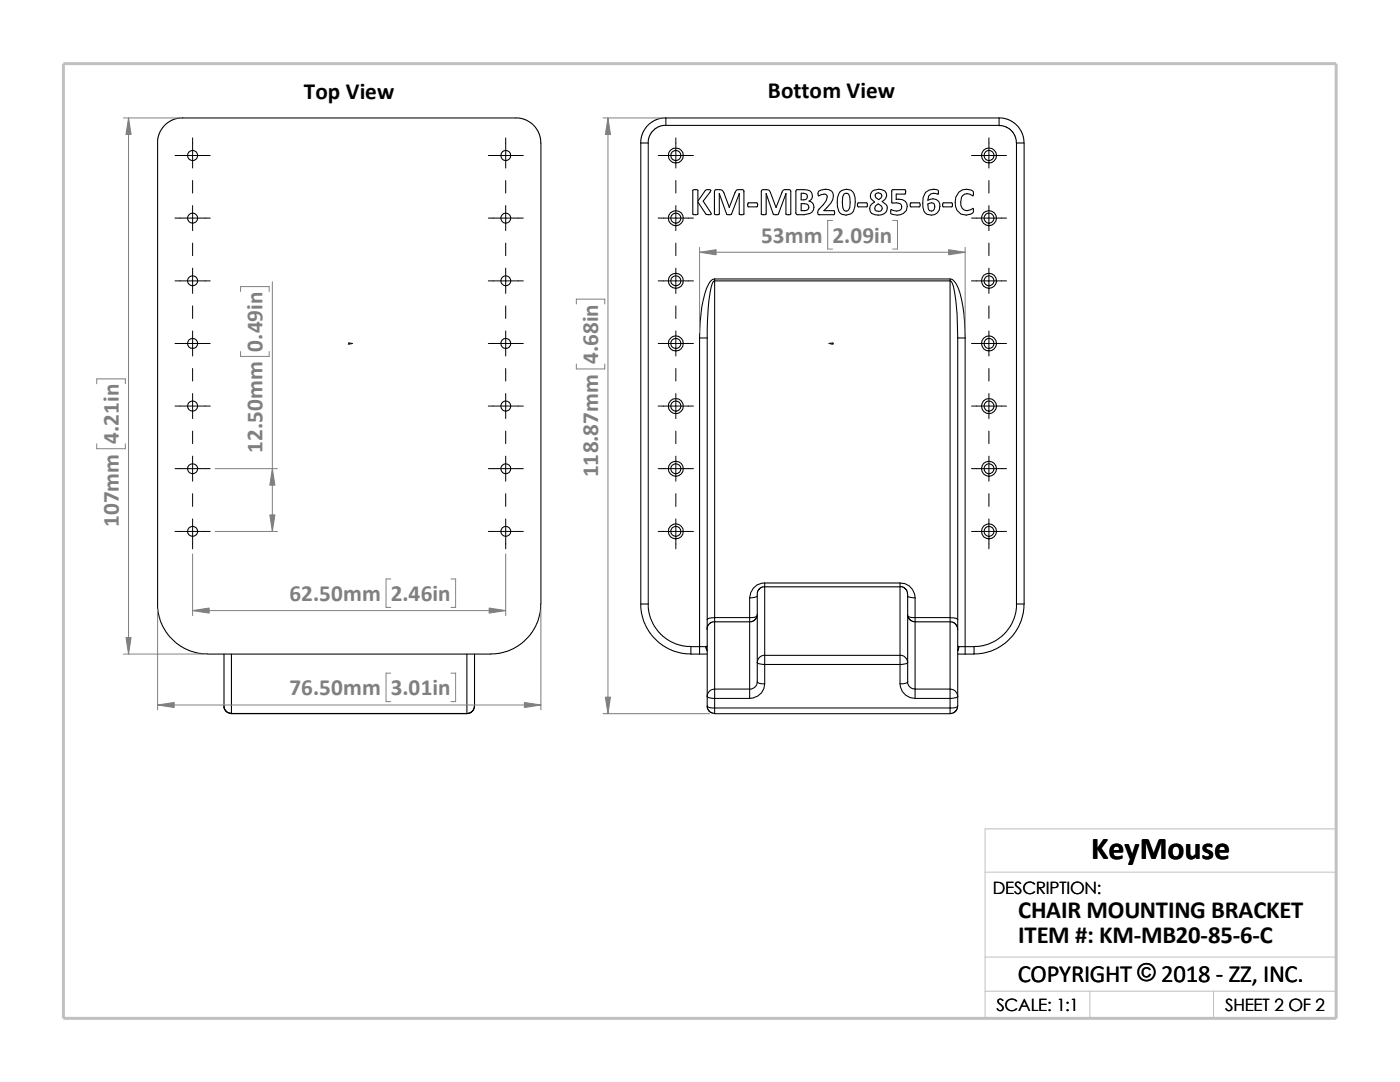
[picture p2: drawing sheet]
<svg xmlns="http://www.w3.org/2000/svg" width="279mm" height="216mm" viewBox="0 0 279 216" stroke-linecap="round" stroke-linejoin="round" font-family="sans-serif">
<path d="M196.6 174h70.1M196.6 191h70.1M196.6 197.8h70.1M217.5 197.8v5.4M242.2 197.8v5.4M26.8 203.2h239.9v-37.8h-70.1v37.8" fill="none" stroke="#c0c0c0" stroke-width=".2"/>
<path d="M12.7 12.7h254v190.5h-254z" fill="none" stroke="#c0c0c0" stroke-width=".59"/>
<g fill="none" stroke="#000" stroke-width=".21">
<path d="M31.5 28.5l.2-1.6 .9-1.7 1.5-1.1 1.7-.6h67.7l1.8 .6 1.4 1.1 1 1.7 .2 1.6v92M31.5 28.5v92.9l.4 2.3 .7 1.5 .9 1.5 1.4 1.4 1.8 1.2 1.6 .7 1.5 .4 1.6 .1M127.9 28.5v92M127.9 28.5h1.5M129.4 28.5v92M132.9 23.5l-.9 .1-1.1 .3-1.1 .7-.7 .6-1 1.7-.2 1.6M132.9 23.5h66.5M132.9 25h-.6l-.9 .3-1.1 .8-.8 1.3-.1 1.1M132.9 23.5v1.5M138.3 37.9a.73 .73 0 0 1 1 .1v2.1l1.5-2.1a.72 .72 0 0 1 1.1 0l-1.6 2.1 1.5 2.3 .1 .4h-1l-1.6-2.5v2.4a.69 .69 0 0 1-1 0zM143.6 38.7v4a.62 .62 0 0 1-1 0v-4.5l.2-.4 1.4 .2 1.3 3.4M143.6 38.7l1.4 4a.85 .85 0 0 0 1 0l1.5-4"/>
<path d="M143.6 38.7h.1M147.5 38.7v4a.72 .72 0 0 0 1 0v-4.6l-.2-.3h-.9a.62 .62 0 0 0-.7 .6l-1.2 3M147.5 38.7h.1M152.9 38.7v4.1a.66 .66 0 0 1-1-.1v-4.5l.2-.3 .9-.1 .5 .2 1.4 3.4 1.1-3a.61 .61 0 0 1 .7-.6h.9l.2 .3v4.7a.66 .66 0 0 1-1-.1v-4M152.9 38.7l1.4 4a.91 .91 0 0 0 1.1 0l1.4-4M152.9 38.7h.1M156.8 38.7h.1M158.9 37.9l.2-.1a3.5 3.5 0 0 1 2.7 .5 1.19 1.19 0 0 1-.3 1.8 1.3 1.3 0 0 1 1 1.2 1.3 1.3 0 0 1-.8 1.3l-1.2 .2h-1.4l-.3-.2zM159.9 38.6l1 .1a.66 .66 0 0 1 .2 .8 .66 .66 0 0 1-.7 .4h-.5zM163.4 38.1a2.37 2.37 0 0 1 2.6 0 1.87 1.87 0 0 1-.2 2.4l-1.4 1.5h2a.56 .56 0 0 1 0 .8h-3.1a.98 .98 0 0 1 .1-1.1l1.5-1.7 .2-.7a.56 .56 0 0 0-.6-.6l-1.2 .4-.1-.5zM167.7 38.2a1.72 1.72 0 0 1 1.9-.4 1.72 1.72 0 0 1 1 1.6 4.3 4.3 0 0 1-.5 3.1 1.72 1.72 0 0 1-1.9 .4 1.72 1.72 0 0 1-1.1-1.7 3.7 3.7 0 0 1 .6-3zM168.4 38.8a.66 .66 0 0 1 1 0 4 4 0 0 1-.1 3.1 .62 .62 0 0 1-.9 0 4.3 4.3 0 0 1 0-3.1z"/>
<path d="M174 38.3a1.97 1.97 0 0 1 2.9 .2 1.44 1.44 0 0 1-.8 1.7l.7 .6a1.4 1.4 0 0 1 0 1.6 1.4 1.4 0 0 1-1.5 .5 1.34 1.34 0 0 1-1.4-.4 1.34 1.34 0 0 1-.2-1.4l.2-.3 .6-.5-.6-.5a1.21 1.21 0 0 1 .1-1.5zM174.8 38.7a.8 .8 0 0 1 1.1 .1v.5l-.5 .5a.87 .87 0 0 1-.7-.9zM178.1 37.9l2.5-.1a.67 .67 0 0 1 0 .9h-1.7v1.1a1.6 1.6 0 0 1 2.1 1 1.6 1.6 0 0 1-1.3 2l-.6 .1-.9-.1a.58 .58 0 0 1-.3-1l.2 .2a1.17 1.17 0 0 0 1.9-.7l-.1-.3a2 2 0 0 0-1.9-.5zM184.7 38.4a2.14 2.14 0 0 1 2.5-.4l.1 .7h-.1a1.42 1.42 0 0 0-1.9 .4l-.1 .9a1.53 1.53 0 0 1 1.9 0 1.53 1.53 0 0 1 .4 1.9 1.71 1.71 0 0 1-1.9 1 1.71 1.71 0 0 1-1.4-1.5v-2zM191.3 38.4a2.31 2.31 0 0 1 2.9-.2l.1 .7-.2 .2a1.43 1.43 0 0 0-2.2 .2 2.01 2.01 0 0 0 .6 2.7 2.26 2.26 0 0 0 1.7-.4l.1 .6a2.12 2.12 0 0 1-2.6 .5 2.12 2.12 0 0 1-1.1-2.3l.2-1.1zM199.4 23.5v1.5h-66.5M199.4 23.5l.9 .1 1 .3 .8 .4 .9 .8 1 1.5 .3 1v.9M199.4 25.1l1.3 .2 1.1 .7 .7 1 .4 1.5M202.9 28.5v92M202.9 28.5h1.5v92M142.6 55.7v.3M142.6 56v67.2"/>
<path d="M142.6 56h47M142.6 55.7h47M142.6 55.7a2.29 2.29 0 0 0-1.6 1.8l-.3 1a34.8 34.8 0 0 0-1.1 8.9M142.6 56a1.99 1.99 0 0 0-.8 1.8l-.4 3.5-.3 6.1M145.5 41.4h.1M149.3 40.5h1.7a.49 .49 0 0 1 0 .8h-1.6l-.2-.2zM159.9 40.6l1.1 .1a.7 .7 0 0 1 .4 .9 .7 .7 0 0 1-.8 .4h-.7zM171.2 40.5h1.7a.56 .56 0 0 1 0 .8h-1.7l-.1-.4zM174.8 41.1l.5-.4 .4 .3a.63 .63 0 0 1 .3 .7 .63 .63 0 0 1-.7 .5l-.5-.1a.72 .72 0 0 1 0-1zM181.7 40.5h1.7a.49 .49 0 0 1 0 .8h-1.6l-.1-.2zM185.2 40.7a.82 .82 0 0 1 1.3 .2l-.1 .9a.64 .64 0 0 1-.6 .3 .64 .64 0 0 1-.5-.5zM188.2 40.5h1.7a.56 .56 0 0 1 0 .8h-1.7z"/>
<path d="M189.6 56a1.99 1.99 0 0 1 .8 1.8l.6 4.9 .1 4.7M189.6 55.7a2.4 2.4 0 0 1 1.7 1.8l.6 2.2a34.2 34.2 0 0 1 .7 7.7M189.6 55.7v.3M189.6 56v67.2M139.6 67.4v61.6M139.6 67.4h1.5M141.1 67.4v56.2M191.1 67.4h1.5M191.1 67.4v56.2M192.6 67.4v61.6M149.6 119.3v3.9M151.1 118.9a2.12 2.12 0 0 1-1.5 .4"/>
<path d="M152.6 117.1h-.4l-.6 .3-.5 .8v14M152.6 117.1v13.7M152.6 116.3v.8M152.6 116.3a2.93 2.93 0 0 0-3 3M152.6 117.1h27M152.6 116.3h27M179.6 117.1h.6l.4 .3 .4 .5 .1 .7v13.6M179.6 117.1v13.7M179.6 116.3v.8M179.6 116.3a2.9 2.9 0 0 1 3 3M181.1 118.9a1.87 1.87 0 0 0 1.5 .4M182.6 119.3v3.9"/>
<path d="M44.7 130.5v10.4M46.2 130.5v11.9M93.2 130.5v11.9M94.7 130.5v10.4M107.9 120.5l-.1 1.6-.4 1.6-.6 1.5-1 1.5-1.7 1.7-1.4 .9-1.6 .7-1.6 .4-1.5 .1h-56.6M127.9 120.5h1.5M127.9 120.5l.1 1.8 .6 2 .9 1.8 1.1 1.2 1.7 1.5 1.7 1 2 .5 1.9 .2M129.4 120.5l.1 1.5 .4 1.5 .7 1.5 1.2 1.5 1.6 1.3 1.5 .7 1.5 .4 1.5 .1M137.9 130.5h1.7M139.6 129h1.3M139.6 130.5h1.5M139.6 129h-1.7v1.5"/>
<path d="M139.6 129v1.5M140.9 129l.2 .8M140.9 129l.2 .9M141.1 139a1.87 1.87 0 0 0 1.5 .4M141.1 123.6v15.4M141.1 128.9l-.2 .1M141.1 139v1.9M142.6 124.1l-.6 .1-.5 .3-.3 .5-.1 .6M142.6 124.1v13.4M142.6 137.5v1.9M142.6 123.2v.9M142.6 124.1h7"/>
<path d="M142.6 139.4h7M142.6 139.4v1.9M142.6 137.5h7M142.6 123.2h7M142.6 137.5a1.45 1.45 0 0 0-1.5 1.5M142.6 123.2a1.87 1.87 0 0 0-1.5 .4M149.6 123.2v.9M149.6 124.1v13.4M149.6 137.5v1.9M151.1 123l-.6 .2h-.9M151.1 132.2a1.87 1.87 0 0 0 1.5 .4M151.1 136.1a1.51 1.51 0 0 0 1.5 .3"/>
<path d="M151.1 136.1a1.44 1.44 0 0 1-1.5 1.4M151.1 132.2v3.9M151.1 122.6l-.1 .6-.4 .5-1 .4M152.6 130.8v1.8M152.6 136.4a2.92 2.92 0 0 1-3 3M152.6 132.6h27M152.6 130.8h27M152.6 132.6v3.8M152.6 130.8a1.45 1.45 0 0 0-1.5 1.4M179.6 130.8v1.8M179.6 130.8a1.52 1.52 0 0 1 1.5 1.4M179.6 136.4a2.94 2.94 0 0 0 3 3"/>
<path d="M179.6 132.6v3.8M181.1 132.2a2.12 2.12 0 0 1-1.5 .4M181.1 136.1a1.68 1.68 0 0 1-1.5 .3M181.1 122.6l.1 .5 .3 .5 .4 .3 .7 .2M181.1 136.1a1.43 1.43 0 0 0 1.5 1.4M181.1 132.2v3.9M181.2 123l.6 .2h.8M182.6 123.2v.9M182.6 124.1h7M182.6 139.4h7M182.6 137.5h7M182.6 123.2h7"/>
<path d="M182.6 124.1v13.4M182.6 137.5v1.9M189.6 124.1v13.4M189.6 137.5v1.9M189.6 137.5a1.52 1.52 0 0 1 1.5 1.5M189.6 123.2a2.12 2.12 0 0 1 1.5 .4M189.6 123.2v.9M189.6 139.4v1.9M189.6 124.1l.6 .1 .4 .3 .4 .5 .1 .6M191.1 123.6v2M191.1 128.9l.2 .1M191.1 130.5h1.5"/>
<path d="M191.1 139v1.9M191.1 139a2.12 2.12 0 0 1-1.5 .4M191.1 125.6v13.4M191.3 129h1.3M191.3 129l-.2 .8M191.3 129l-.2 .9M192.6 129h1.8M192.6 129v1.5M194.4 129v1.5h-1.8M202.9 120.5l-.1 1.5-.4 1.5-.8 1.5-1.2 1.5-1.6 1.3-1.4 .7-1.6 .4-1.4 .1M202.9 120.5h1.5M204.4 120.5l-.2 1.8-.6 2-1.3 2.4-1.4 1.4-1.8 1.2-1.6 .7-1.5 .4-1.6 .1"/>
<path d="M44.7 140.9l.1 .7 .4 .4 1 .4M44.7 140.9a1.45 1.45 0 0 0 1.5 1.5M46.2 142.4h47M93.2 142.4h.1M94.7 140.9l-.4 1-.5 .4-.6 .1M94.7 140.9a1.52 1.52 0 0 1-1.5 1.5M141.1 140.9a1.51 1.51 0 0 0 1.5 .4M141.1 140.9l.2 .7 .3 .4 1 .4M142.6 141.3v1.1h47M142.6 141.3h47M189.6 141.3v1.1M191.1 140.9l-.3 1-.6 .4-.6 .1"/>
<path d="M191.1 140.9a1.68 1.68 0 0 1-1.5 .4"/>
<circle cx="38.4" cy="31" r="1.01"/>
<circle cx="100.9" cy="31" r="1"/>
<circle cx="134.9" cy="31" r="1.5"/>
<circle cx="134.9" cy="31" r="1.01"/>
<circle cx="197.4" cy="31" r="1"/>
<circle cx="197.4" cy="31" r="1.49"/>
<circle cx="38.4" cy="56" r="1"/>
<circle cx="38.4" cy="43.5" r="1"/>
<circle cx="100.9" cy="56" r=".99"/>
<circle cx="100.9" cy="43.5" r=".99"/>
<circle cx="134.9" cy="56" r="1"/>
<circle cx="134.9" cy="43.5" r="1.51"/>
<circle cx="134.9" cy="56" r="1.51"/>
<circle cx="134.9" cy="43.5" r="1"/>
<circle cx="197.4" cy="56" r=".99"/>
<circle cx="197.4" cy="43.5" r=".99"/>
<circle cx="197.4" cy="43.5" r="1.5"/>
<circle cx="197.4" cy="56" r="1.5"/>
<circle cx="38.4" cy="68.5" r="1"/>
<circle cx="100.9" cy="68.5" r=".99"/>
<circle cx="134.9" cy="68.5" r="1.5"/>
<circle cx="134.9" cy="68.5" r="1"/>
<circle cx="197.4" cy="68.5" r="1.49"/>
<circle cx="197.4" cy="68.5" r=".99"/>
<circle cx="38.4" cy="81" r="1.01"/>
<circle cx="38.4" cy="93.5" r="1"/>
<circle cx="100.9" cy="81" r="1"/>
<circle cx="100.9" cy="93.5" r=".99"/>
<circle cx="134.9" cy="81" r="1.01"/>
<circle cx="134.9" cy="93.5" r="1.51"/>
<circle cx="134.9" cy="81" r="1.51"/>
<circle cx="134.9" cy="93.5" r="1"/>
<circle cx="197.4" cy="81" r="1"/>
<circle cx="197.4" cy="93.5" r=".99"/>
<circle cx="197.4" cy="81.1" r="1.5"/>
<circle cx="197.4" cy="93.5" r="1.5"/>
<circle cx="38.4" cy="106" r="1"/>
<circle cx="100.9" cy="106" r=".99"/>
<circle cx="134.9" cy="106" r="1.5"/>
<circle cx="134.9" cy="106" r="1"/>
<circle cx="197.4" cy="106" r="1.49"/>
<circle cx="197.4" cy="106" r=".99"/>
</g>
<g fill="#00f" stroke="#00f" stroke-width=".2">
<path d="M70 68.5h.4l-.4 .1z"/>
<path d="M165.4 68.5h.4v.1z"/>
</g>
<path d="M69.6 68.5h.8M69.6 68.4l.2 .3M69.7 68.5h.1M69.7 68.4v.3M69.8 68.4l-.3 .3M165.4 68.5h.9M166 68.4l.3 .3M166.1 68.5h.1M166.1 68.4v.3M166.2 68.4l-.3 .3" fill="none" stroke="#00f" stroke-width=".2"/>
<g fill="none" stroke="#000" stroke-width=".2">
<path d="M34.9 31h7.1M38.4 27.5v6M38.4 36v2.5M97.5 31h6.9M100.9 27.5v6M100.9 36v2.5M131.4 31h7M134.9 27.5v6M134.9 36v2.5M193.9 31h7M197.4 27.5v6M197.4 36v2.5"/>
<path d="M34.9 56h7.1M34.9 43.5h7.1M38.4 41v5M38.4 48.5v2.5M38.4 53.5v5M97.5 56h6.9M97.5 43.5h6.9M100.9 41v5M100.9 48.5v2.5M100.9 53.5v5M131.4 56h7M131.4 43.5h7"/>
<path d="M134.9 41v5M134.9 48.5v2.5M134.9 53.5v5M193.9 56h7M193.9 43.5h7M197.4 41v5M197.4 48.5v2.5M197.4 53.5v5M34.9 68.5h7.1M38.4 61v2.5M38.4 66v5M38.4 73.5v2.5"/>
<path d="M38.4 78.5v5M97.5 68.5h6.9M100.9 61v2.5M100.9 66v5M100.9 73.5v2.5M100.9 78.5v5M131.4 68.5h7M134.9 61v2.5M134.9 66v5M134.9 73.5v2.5M134.9 78.5v5M193.9 68.5h7"/>
<path d="M197.4 61v2.5M197.4 66v5M197.4 73.5v2.5M197.4 78.5v5M34.9 93.5h7.1M34.9 81h7.1M38.4 86v2.5M38.4 91v5M38.4 98.5v2.5M97.5 93.5h6.9M97.5 81h6.9M100.9 86v2.5"/>
<path d="M100.9 91v5M100.9 98.5v2.5M131.4 93.5h7M131.4 81h7M134.9 86v2.5M134.9 91v5M134.9 98.5v2.5M193.9 93.5h7M193.9 81h7M197.4 86v2.5M197.4 91v5M197.4 98.5v2.5"/>
<path d="M34.9 106h7.1M38.4 103.5v6M97.5 106h6.9M100.9 103.5v6M131.4 106h7M134.9 103.5v6M193.9 106h7M197.4 103.5v6"/>
</g>
<g fill="none" stroke="#808080" stroke-width=".2">
<path d="M24.6 23.5h10.8M25.7 23.5v107M120.4 23.5h11.5M121.3 23.5v118.9M48 58.2v-1h5.7v1M54.4 56.2v49.8M139.6 49.4v17M139.6 50.3h53M166.2 44h-1v5.7h1M178.1 44h1v5.7h-1M192.6 49.4v17M19.3 76.6v-1h5.7v1"/>
<path d="M48 70.1v1h5.7v-1M115 60.7v-1h5.7v1M115 72.6v1h5.7v-1M19.3 88.6v.9h5.7v-.9M42.9 93.5h12.5M38.4 110.5v12.4M42.9 106h12.5M78 115.5h-1v5.7h1M90 115.5h.9v5.7h-.9M100.9 110.5v12.4M24.6 130.5h15.8M31.5 121.5v20.1"/>
<path d="M38.4 121.8h62.5M78 134.3h-1v5.7h1M90 134.3h.9v5.7h-.9M107.9 121.5v20.1M31.5 140.7h76.4M120.4 142.4h21.2"/>
</g>
<g fill="#808080" stroke="#808080" stroke-width=".2">
<path d="M25.7 23.5l.5 3.3h-1.1z"/>
<path d="M25.1 127.2h1.1l-.5 3.3z"/>
<path d="M31.5 140.7l3.3-.5v1z"/>
<path d="M104.6 140.2l3.3 .5-3.3 .5z"/>
<path d="M38.4 121.8l3.3-.5v1z"/>
<path d="M97.6 121.3l3.3 .5-3.3 .5z"/>
<path d="M54.4 93.5l.5 3.3h-1.1z"/>
<path d="M53.8 102.7h1.1l-.5 3.3z"/>
<path d="M121.3 23.5l.5 3.3h-1z"/>
<path d="M120.8 139.1h1l-.5 3.3z"/>
<path d="M139.6 50.3l3.3-.5v1z"/>
<path d="M189.3 49.8l3.3 .5-3.3 .5z"/>
</g>
<text font-size="6.4" x="217.8" y="171.4">KeyMouse</text>
<g font-size="4.9">
<text x="203.2" y="183.2">CHAIR MOUNTING BRACKET</text>
<text x="203.2" y="188.1">ITEM #: KM-MB20-85-6-C</text>
<text x="203.1" y="195.9">COPYRIGHT © 2018 - ZZ, INC.</text>
</g>
<g font-size="4.6">
<text x="60.6" y="19.7">Top View</text>
<text x="153.2" y="19.6">Bottom View</text>
</g>
<g font-size="4.6" fill="#808080">
<text x="151.9" y="48.5">53mm</text>
<text x="166.2" y="48.5">2.09in</text>
<text x="52.4" y="70.1" transform="rotate(-90 52.4 70.1)">0.49in</text>
<text x="119.4" y="72.6" transform="rotate(-90 119.4 72.6)">4.68in</text>
<text x="23.7" y="88.6" transform="rotate(-90 23.7 88.6)">4.21in</text>
<text x="52.4" y="90.4" transform="rotate(-90 52.4 90.4)">12.50mm</text>
<text x="119.4" y="95.3" transform="rotate(-90 119.4 95.3)">118.87mm</text>
<text x="23.7" y="105.2" transform="rotate(-90 23.7 105.2)">107mm</text>
<text x="57.7" y="120">62.50mm</text>
<text x="78" y="120">2.46in</text>
<text x="57.7" y="138.8">76.50mm</text>
<text x="78" y="138.8">3.01in</text>
</g>
<g font-size="3.4">
<text x="198.2" y="178.5">DESCRIPTION:</text>
<text x="198.8" y="201.7">SCALE: 1:1</text>
<text x="244.5" y="201.7">SHEET 2 OF 2</text>
</g>
</svg>
